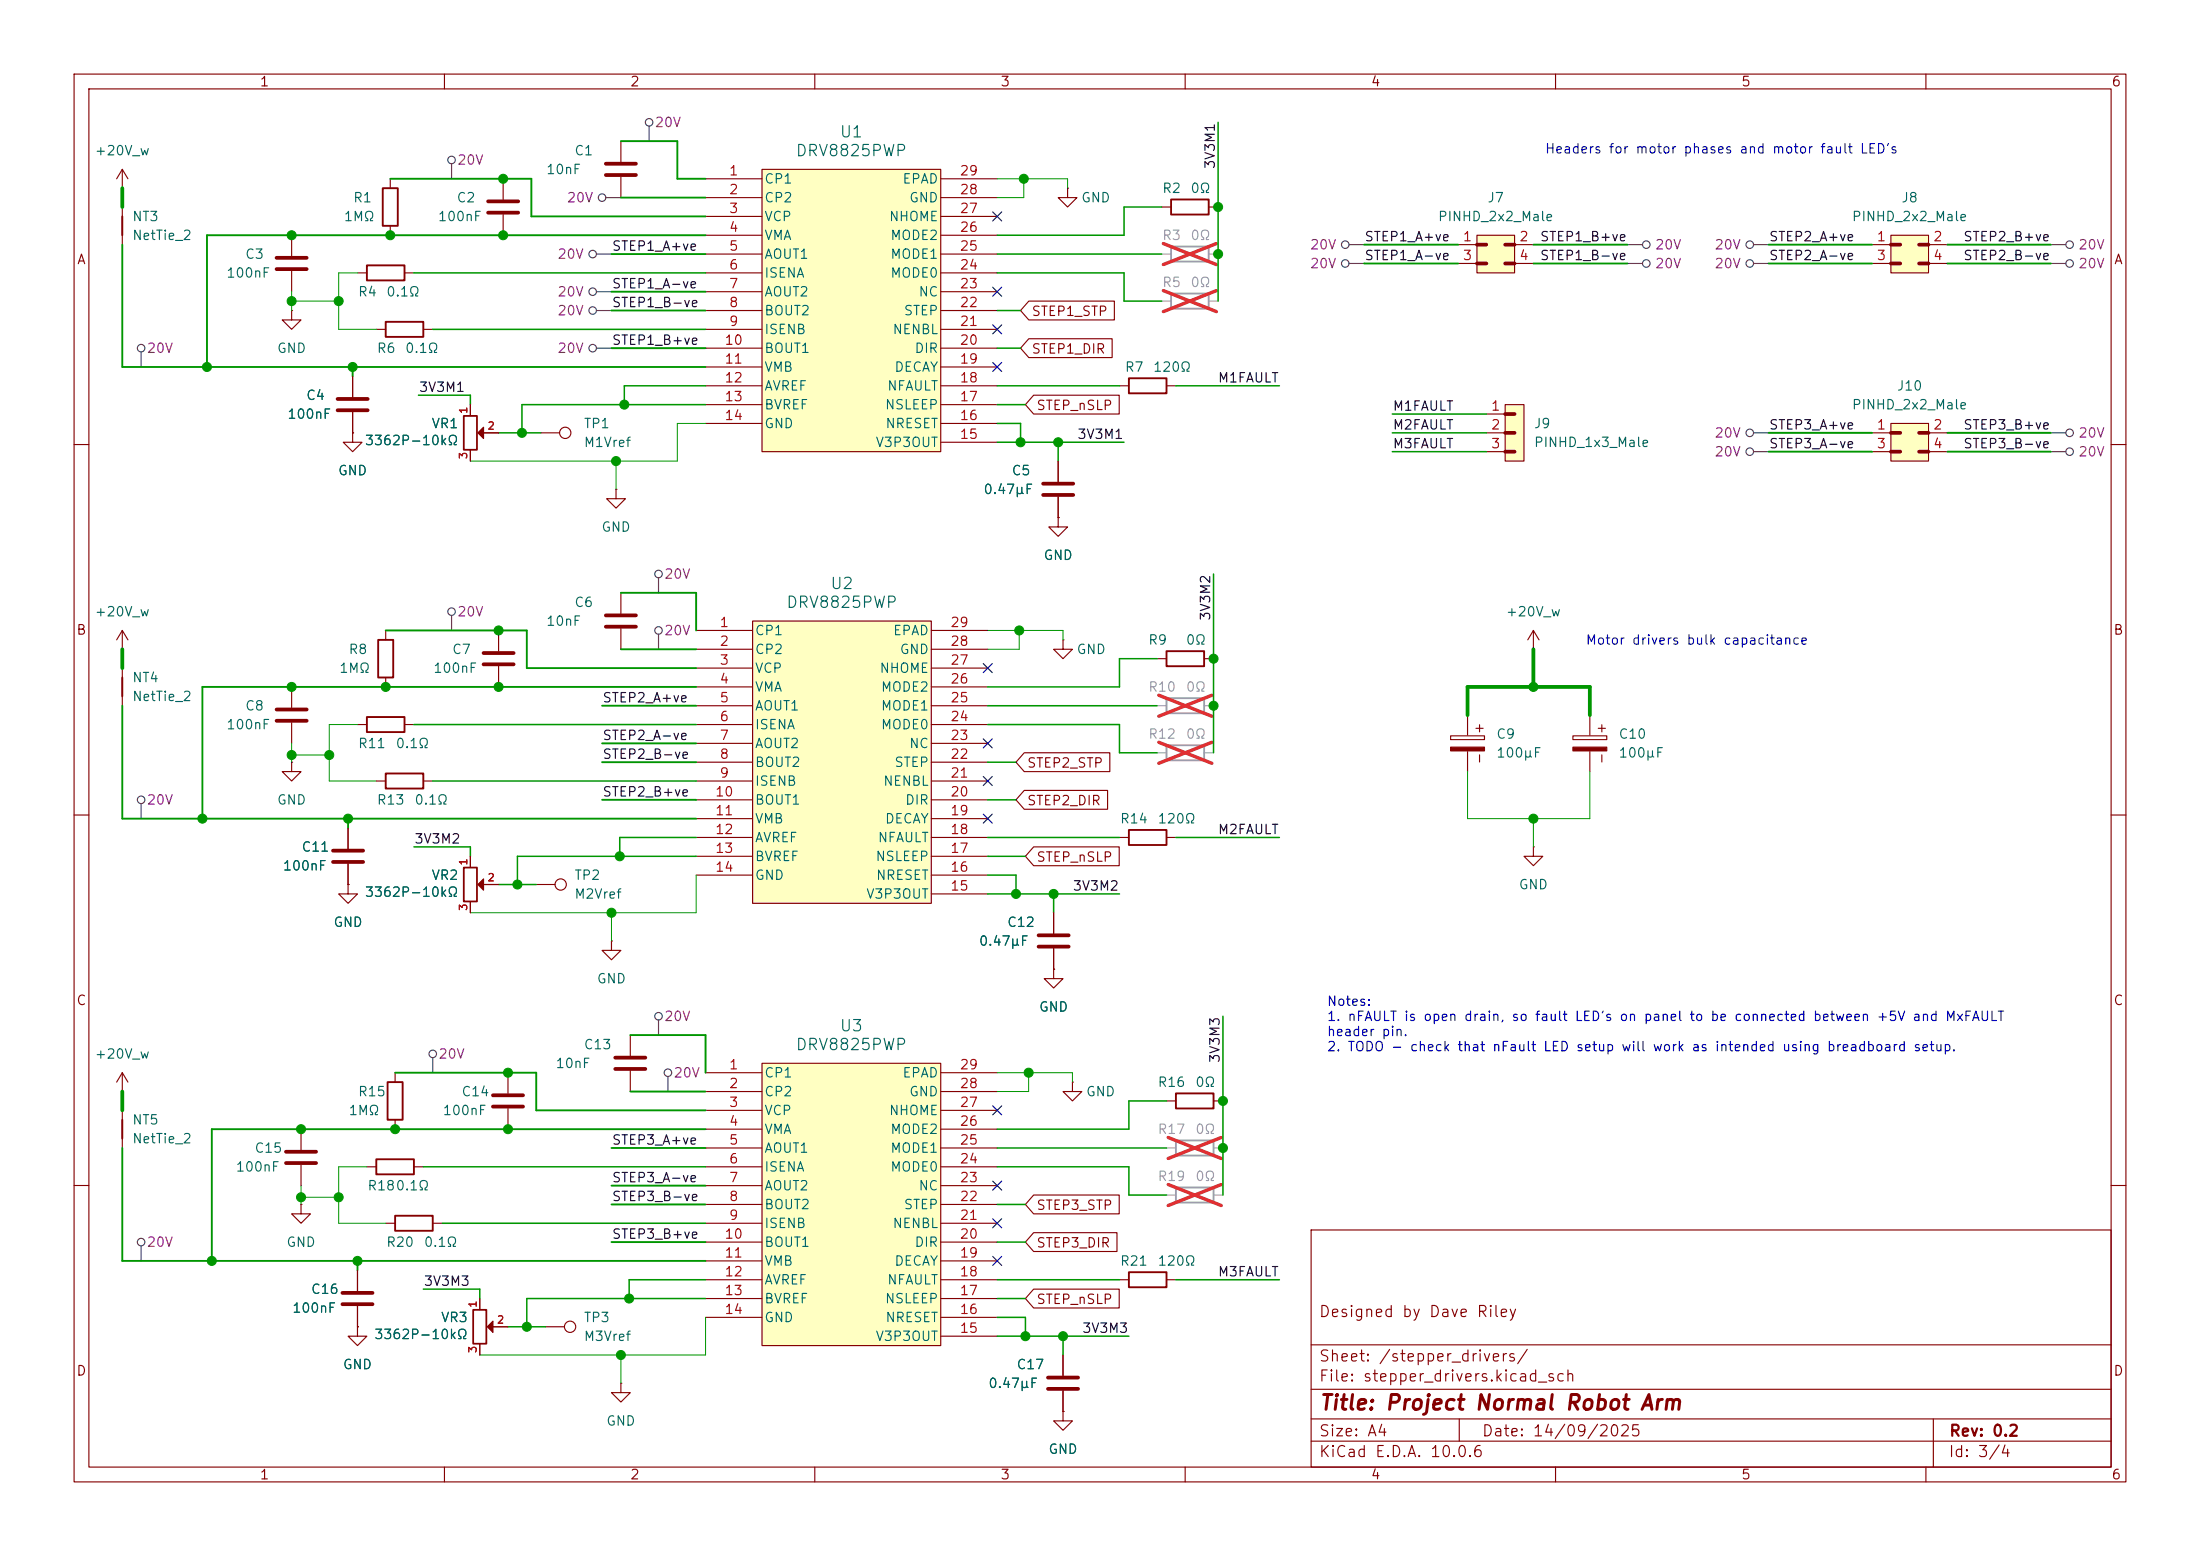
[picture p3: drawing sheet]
<svg xmlns="http://www.w3.org/2000/svg" width="297mm" height="210mm" viewBox="0 0 297 210" stroke-linecap="round" stroke-linejoin="round" font-family="sans-serif">
<g fill="none" stroke="#840000" stroke-width=".15">
<path d="M10 10h277v190h-277zM12 12h273v186h-273zM60 10v2M110 10v2M160 10v2M210 10v2M260 10v2M16.5 25.4h.1M16.5 22.9v2.5M16.5 27.9v5.1M16.5 22.9l-.8 1.2M16.5 22.9l.8 1.2"/>
<path d="M39.4 31.8v2.7M39.4 36.6v2.8M10 60h2M285 60h2M16.5 87.6h.1M16.5 85.1v2.5M16.5 90.2v5.1M16.5 85.1l-.8 1.3M16.5 85.1l.8 1.3M48.3 97.8h1.2M54.6 97.8h1.3M10 110h2"/>
<path d="M39.4 102.9v1.2h1.2l-1.2 1.3-1.3-1.3h1.3M39.4 102.9h.1M47 119.4v1.3h1.3l-1.3 1.2-1.3-1.2h1.3M47 119.4h.1M47 111.8v2.8M47 116.6v2.8M50.8 105.4h1.3M57.1 105.4h1.3M63.5 115.6v1.5M65.3 119.4h2M72.4 119.4h2.5M285 110h2"/>
<path d="M63.5 121.7v1.5M16.5 147.3h.1M16.5 144.8v2.5M16.5 149.9v5M16.5 144.8l-.8 1.3M16.5 144.8l.8 1.3M40.6 152.4v2.8M40.6 157.2v2.8M157.5 148.6h1.2M163.8 148.6h1.3M10 160h2M40.6 162.6v1.2h1.3l-1.3 1.3-1.2-1.3h1.2"/>
<path d="M40.6 162.6h.1M48.3 171.5v2.7M48.3 176.3v2.8M151.1 172.7h1.3M157.5 172.7h1.2M177 166h108v32h-108zM285 160h2M60 198v2M110 198v2M160 198v2M177 194.5h108M177 191.5h108"/>
<path d="M177 187.5h108M177 181.5h108M197 191.5v3M210 198v2M260 198v2M261 191.5v6.5"/>
<circle cx="75.7" cy="119.4" r=".76"/>
</g>
<path d="M16.5 29.2v2.6M16.5 91.4v2.6M49.5 96.8h5.1v2h-5.1zM52.1 104.4h5v2h-5zM16.5 151.1v2.6M158.7 147.6h5.1v2h-5.1zM152.4 171.7h5.1v2h-5.1z" fill="none" stroke="#840000" stroke-width=".25"/>
<path d="M37.3 34.8h4.1M37.3 36.3h4.1M45 114.8h4M45 116.3h4M38.6 155.4h4.1M38.6 157h4.1M46.2 174.5h4.1M46.2 176h4.1" fill="none" stroke="#840000" stroke-width=".51"/>
<path d="M62.6 117.1h1.8v4.6h-1.8z" fill="none" stroke="#840000" stroke-width=".24"/>
<path d="M65.3 118.6v1.5l-.8-.7z" fill="#840000" stroke="#840000" stroke-width=".15"/>
<path d="M158.7 153.9h5.1v2.1h-5.1zM158.7 160.3h5.1v2h-5.1z" fill="none" stroke="#a1a1a1" stroke-width=".25"/>
<path d="M157.5 154.9h1.2M163.8 154.9h1.3M157.5 161.3h1.2M163.8 161.3h1.3" fill="none" stroke="#a1a1a1" stroke-width=".15"/>
<path d="M157.7 159.9l7.2 2.8M157.7 153.5l7.2 2.9M164.9 159.9l-7.2 2.8M164.9 153.5l-7.2 2.9" fill="none" stroke="#e12e31" stroke-width=".46"/>
<path d="M255.3 57.2h5v5h-5z" fill="#ffffc2"/>
<path d="M252.7 58.4h2.6M255.3 57.2h5v5h-5zM260.3 58.4h2.6M252.7 61h2.6M260.3 61h2.6M143.5 86.4v1.2h1.3l-1.3 1.3-1.3-1.3h1.3M143.5 86.4h.1" fill="none" stroke="#840000" stroke-width=".15"/>
<path d="M255.3 58.4h1.2M259.1 58.4h1.2M255.3 61h1.2M259.1 61h1.2" fill="none" stroke="#840000" stroke-width=".5"/>
<path d="M255.3 61h1.2" fill="none" stroke="#840000" stroke-width=".3"/>
<path d="M101.6 83.8h24.1v38.1h-24.1z" fill="#ffffc2"/>
<g fill="none" stroke="#840000" stroke-width=".15">
<path d="M94 85.1h7.6M94 87.6h7.6M94 90.2h7.6M94 92.7h7.6M94 95.3h7.6M94 97.8h7.6M101.6 83.8h24.1v38.1h-24.1zM125.7 85.1h7.6M125.7 87.6h7.6M125.7 90.2h7.6M125.7 92.7h7.6M125.7 95.3h7.6"/>
<path d="M125.7 97.8h7.6M94 100.3h7.6M94 102.9h7.6M94 105.4h7.6M94 108h7.6M94 110.5h7.6M94 113h7.6M94 115.6h7.6M94 118.1h7.6M125.7 100.3h7.6M125.7 102.9h7.6M125.7 105.4h7.6"/>
<path d="M125.7 108h7.6M125.7 110.5h7.6M125.7 113h7.6M125.7 115.6h7.6M125.7 118.1h7.6M125.7 120.7h7.6M142.2 130.8v1.3h1.3l-1.3 1.3-1.2-1.3h1.2M142.2 130.8h.1M142.2 123.2v2.8M142.2 128v2.8M144.8 146.1v1.2h1.2l-1.2 1.3-1.3-1.3h1.3M144.8 146.1h.1"/>
<path d="M143.5 190.5v1.3h1.3l-1.3 1.2-1.3-1.2h1.3M143.5 190.5h.1M143.5 182.9v2.8M143.5 187.7v2.8"/>
</g>
<path d="M140.2 126.2h4.1M140.2 127.8h4.1M141.5 185.9h4M141.5 187.5h4" fill="none" stroke="#840000" stroke-width=".51"/>
<path d="M102.9 143.5h24.1v38.1h-24.1z" fill="#ffffc2"/>
<g fill="none" stroke="#840000" stroke-width=".15">
<path d="M63.5 54.6v1.5M65.3 58.4h2M73 58.4h2.5M63.5 60.7v1.5M83.2 66v1.3h1.2l-1.2 1.3-1.3-1.3h1.3M83.2 66h.1M142.9 69.9v1.2h1.2l-1.2 1.3-1.3-1.3h1.3M142.9 69.9h.1M142.9 62.2v2.8M142.9 67.1v2.8M67.3 85.1v2.8M67.3 89.9v2.8"/>
<path d="M83.8 80v2.8M83.8 84.8v2.8M151.1 113h1.3M157.5 113h1.2M49.5 157.5h1.3M53.3 144.8v1.3M53.3 151.1v1.3M55.9 157.5h1.2M68.6 144.8v2.8M68.6 149.6v2.8M95.2 144.8h7.7M95.2 147.3h7.7"/>
<path d="M95.2 149.9h7.7M95.2 152.4h7.7M95.2 154.9h7.7M95.2 157.5h7.7M102.9 143.5h24.1v38.1h-24.1zM127 144.8h7.6M127 147.3h7.6M127 149.9h7.6M127 152.4h7.6M127 154.9h7.6M127 157.5h7.6M48.3 179.1v1.2h1.2l-1.2 1.3-1.3-1.3h1.3"/>
<path d="M48.3 179.1h.1M52.1 165.1h1.2M58.4 165.1h1.3M64.8 175.3v1.5M66.6 179.1h2M73.7 179.1h2.5M95.2 160h7.7M95.2 162.6h7.7M95.2 165.1h7.7M95.2 167.6h7.7M95.2 170.2h7.7M95.2 172.7h7.7"/>
<path d="M95.2 175.3h7.7M95.2 177.8h7.7M127 160h7.6M127 162.6h7.6M127 165.1h7.6M127 167.6h7.6M127 170.2h7.6M127 172.7h7.6M127 175.3h7.6M127 177.8h7.6M64.8 181.4v1.5M127 180.3h7.6"/>
<circle cx="76.3" cy="58.4" r=".76"/>
<circle cx="77" cy="179.1" r=".76"/>
</g>
<path d="M152.4 112h5.1v2h-5.1zM50.8 156.5h5.1v2h-5.1zM52.3 146.1h2.1v5h-2.1zM53.3 164.1h5.1v2h-5.1z" fill="none" stroke="#840000" stroke-width=".25"/>
<path d="M62.6 56.1h1.8v4.6h-1.8zM63.9 176.8h1.8v4.6h-1.8z" fill="none" stroke="#840000" stroke-width=".24"/>
<g fill="#840000" stroke="#840000" stroke-width=".15">
<path d="M65.3 57.7v1.5l-.8-.8z"/>
<path d="M66.5 178.3v1.5l-.7-.7z"/>
</g>
<path d="M140.8 65.3h4.1M140.8 66.8h4.1M65.3 88.1h4M65.3 89.7h4M81.8 83.1h4.1M81.8 84.6h4.1M66.5 147.8h4.1M66.5 149.4h4.1" fill="none" stroke="#840000" stroke-width=".51"/>
<path d="M102.9 22.9h24.1v38.1h-24.1z" fill="#ffffc2"/>
<g fill="none" stroke="#840000" stroke-width=".15">
<path d="M95.2 24.1h7.7M95.2 26.7h7.7M95.2 29.2h7.7M95.2 31.8h7.7M95.2 34.3h7.7M95.2 36.8h7.7M95.2 39.4h7.7M102.9 22.9h24.1v38.1h-24.1zM127 24.1h7.6M127 26.7h7.6M127 29.2h7.6M127 31.8h7.6"/>
<path d="M127 34.3h7.6M127 36.8h7.6M127 39.4h7.6M144.1 25.4v1.3h1.3l-1.3 1.2-1.2-1.2h1.2M144.1 25.4h.1M156.8 27.9h1.3M163.2 27.9h1.2M39.4 41.9v1.3h1.2l-1.2 1.3-1.3-1.3h1.3M39.4 41.9h.1M47.6 58.4v1.3h1.3l-1.3 1.3-1.3-1.3h1.3M47.6 58.4h.1M47.6 50.8v2.8"/>
<path d="M47.6 55.6v2.8M95.2 41.9h7.7M95.2 44.5h7.7M95.2 47h7.7M95.2 49.5h7.7M95.2 52.1h7.7M95.2 54.6h7.7M95.2 57.2h7.7M127 41.9h7.6M127 44.5h7.6M127 47h7.6M127 49.5h7.6"/>
<path d="M127 52.1h7.6M127 54.6h7.6M127 57.2h7.6M127 59.7h7.6M39.4 92.7v2.8M39.4 97.5v2.8M52.1 85.1v1.3M52.1 91.4v1.3M156.2 88.9h1.3M162.6 88.9h1.2M195.8 99.3h4.6v.5h-4.6zM198.1 96.5v2.7"/>
<path d="M207 87.6h.1M207 85.1l-.8 1.3M207 85.1l.8 1.3M207 85.1v2.5M212.3 99.3h4.6v.5h-4.6zM214.6 96.5v2.7M198.1 101.4v2.7M207 114.3v1.3h1.3l-1.3 1.2-1.3-1.2h1.3M207 114.3h.1M214.6 101.4v2.7"/>
</g>
<path d="M157.5 94.2h5.1v2.1h-5.1zM157.5 100.6h5.1v2h-5.1z" fill="none" stroke="#a1a1a1" stroke-width=".25"/>
<path d="M156.2 95.3h1.3M162.6 95.3h1.2M156.2 101.6h1.3M162.6 101.6h1.2" fill="none" stroke="#a1a1a1" stroke-width=".15"/>
<path d="M156.4 93.8l7.2 2.9M163.6 93.8l-7.2 2.9M156.4 100.2l7.2 2.8M163.6 100.2l-7.2 2.8" fill="none" stroke="#e12e31" stroke-width=".46"/>
<path d="M158.1 26.9h5.1v2.1h-5.1zM51.1 86.4h2v5h-2zM157.5 87.9h5.1v2h-5.1z" fill="none" stroke="#840000" stroke-width=".25"/>
<path d="M45.6 53.8h4M45.6 55.4h4M37.3 95.8h4.1M37.3 97.3h4.1" fill="none" stroke="#840000" stroke-width=".51"/>
<g fill="#840000" stroke="#840000" stroke-width=".15">
<path d="M195.8 100.8h4.6v.5h-4.6z"/>
<path d="M212.3 100.8h4.6v.5h-4.6z"/>
</g>
<path d="M203.2 54.6h2.5v7.6h-2.5z" fill="#ffffc2"/>
<path d="M52.7 24.1v1.3M52.7 30.5v1.3M200.7 55.9h2.5M200.7 58.4h2.5M203.2 54.6h2.5v7.6h-2.5zM200.7 61h2.5" fill="none" stroke="#840000" stroke-width=".15"/>
<path d="M203.2 55.9h1.3M203.2 58.4h1.3M203.2 61h1.3" fill="none" stroke="#840000" stroke-width=".3"/>
<path d="M203.2 55.9h1.3M203.2 58.4h1.3M203.2 61h1.3" fill="none" stroke="#840000" stroke-width=".5"/>
<path d="M51.7 25.4h2v5.1h-2z" fill="none" stroke="#840000" stroke-width=".25"/>
<path d="M199.4 31.8h5.1v5h-5.1z" fill="#ffffc2"/>
<g fill="none" stroke="#840000" stroke-width=".15">
<path d="M83.8 19.1v2.7M67.9 24.1v2.8M67.9 29v2.8M83.8 23.9v2.8M196.8 33h2.6M196.8 35.6h2.6M199.4 31.8h5.1v5h-5.1zM204.5 33h2.5M204.5 35.6h2.5M50.8 44.5h1.3M57.1 44.5h1.3M82.5 127v1.3h1.3l-1.3 1.2-1.2-1.2h1.2"/>
<path d="M82.5 127h.1M83.8 186.7v1.3h1.3l-1.3 1.2-1.3-1.2h1.3M83.8 186.7h.1"/>
</g>
<path d="M199.4 33h1.3M199.4 35.6h1.3M203.2 33h1.3M203.2 35.6h1.3" fill="none" stroke="#840000" stroke-width=".5"/>
<path d="M199.4 35.6h1.3" fill="none" stroke="#840000" stroke-width=".3"/>
<path d="M65.9 27.2h4.1M65.9 28.7h4.1M81.8 22.1h4.1M81.8 23.6h4.1" fill="none" stroke="#840000" stroke-width=".51"/>
<path d="M158.1 39.6h5.1v2.1h-5.1zM158.1 33.3h5.1v2h-5.1z" fill="none" stroke="#a1a1a1" stroke-width=".25"/>
<path d="M156.8 34.3h1.3M163.2 34.3h1.2M156.8 40.6h1.3M163.2 40.6h1.2" fill="none" stroke="#a1a1a1" stroke-width=".15"/>
<path d="M157.1 39.2l7.1 2.9M157.1 32.9l7.1 2.8M164.2 39.2l-7.1 2.9M164.2 32.9l-7.1 2.8" fill="none" stroke="#e12e31" stroke-width=".46"/>
<path d="M52.1 43.4h5v2.1h-5z" fill="none" stroke="#840000" stroke-width=".25"/>
<path d="M255.3 31.8h5v5h-5z" fill="#ffffc2"/>
<g fill="none" stroke="#840000" stroke-width=".15">
<path d="M48.3 36.8h1.2M54.6 36.8h1.3M252.7 33h2.6M252.7 35.6h2.6M255.3 31.8h5v5h-5zM260.3 33h2.6M260.3 35.6h2.6M47.6 58.4h.1M47.6 50.8v2.8M47.6 55.6v2.8M63.5 54.6v1.5M65.3 58.4h2"/>
<path d="M138.9 40.6h11.5v2.6h-11.5l-1.1-1.3zM138.9 45.7h11.2v2.6h-11.2l-1.1-1.3zM139.5 53.3h11.6v2.6h-11.6l-1.1-1.3zM151.1 52.1h1.3M157.5 52.1h1.2M63.5 60.7v1.5M142.9 69.9h.1M142.9 62.2v2.8M142.9 67.1v2.8M47 119.4h.1M47 111.8v2.8M47 116.6v2.8"/>
<path d="M63.5 115.6v1.5M65.3 119.4h2M138.3 106.7h11.2v2.5h-11.2l-1.1-1.2zM138.3 101.6h11.5v2.5h-11.5l-1.1-1.2zM139.5 114.3h11.6v2.5h-11.6l-1.1-1.2zM63.5 121.7v1.5M85.1 139.7v2.8M142.2 130.8h.1M142.2 123.2v2.8M142.2 128v2.8M85.1 144.5v2.8M48.3 179.1h.1"/>
<path d="M48.3 171.5v2.7M48.3 176.3v2.8M64.8 175.3v1.5M66.6 179.1h2M139.5 161.3h11.6v2.5h-11.6l-1.1-1.2zM139.5 166.4h11.3v2.5h-11.3l-1.1-1.3zM139.5 174h11.6v2.5h-11.6l-1.1-1.2zM64.8 181.4v1.5M143.5 190.5h.1M143.5 182.9v2.8M143.5 187.7v2.8"/>
</g>
<path d="M255.3 33h1.2M255.3 35.6h1.2M259.1 33h1.2M259.1 35.6h1.2" fill="none" stroke="#840000" stroke-width=".5"/>
<path d="M255.3 35.6h1.2" fill="none" stroke="#840000" stroke-width=".3"/>
<path d="M83.1 142.7h4M83.1 144.3h4" fill="none" stroke="#840000" stroke-width=".51"/>
<path d="M49.5 35.8h5.1v2h-5.1zM152.4 51.1h5.1v2h-5.1z" fill="none" stroke="#840000" stroke-width=".25"/>
<g fill="none" stroke="#484848" stroke-width=".15">
<path d="M87.6 17v2.1M61 22.1v2M80.5 34.3h2M80.5 39.4h2M81.8 26.7h2M182.1 35.6h2M182.1 33h2M219.7 35.6h2M219.7 33h2M236.7 35.6h2.1M236.7 33h2.1M276.9 35.6h2"/>
<path d="M276.9 33h2M19 47.5v2M80.5 41.9h2M80.5 47h2M236.7 58.4h2.1M276.9 58.4h2M88.9 78v2M236.7 61h2.1M276.9 61h2M61 83.1v2M88.9 85.6v2M19 108.5v2"/>
<path d="M88.9 137.7v2M58.4 142.7v2.1M90.2 145.3v2M19 168.1v2.1"/>
<circle cx="87.6" cy="16.5" r=".51"/>
<circle cx="61" cy="21.6" r=".51"/>
<circle cx="80" cy="34.3" r=".51"/>
<circle cx="80" cy="39.4" r=".51"/>
<circle cx="81.3" cy="26.7" r=".51"/>
<circle cx="181.6" cy="33" r=".51"/>
<circle cx="181.6" cy="35.6" r=".51"/>
<circle cx="222.3" cy="35.6" r=".51"/>
<circle cx="222.3" cy="33" r=".51"/>
<circle cx="236.2" cy="35.6" r=".51"/>
<circle cx="236.2" cy="33" r=".51"/>
<circle cx="279.4" cy="33" r=".51"/>
<circle cx="279.4" cy="35.6" r=".51"/>
<circle cx="19" cy="47" r=".51"/>
<circle cx="80" cy="47" r=".51"/>
<circle cx="80" cy="41.9" r=".51"/>
<circle cx="236.2" cy="58.4" r=".51"/>
<circle cx="279.4" cy="58.4" r=".51"/>
<circle cx="88.9" cy="77.5" r=".51"/>
<circle cx="236.2" cy="61" r=".51"/>
<circle cx="279.4" cy="61" r=".51"/>
<circle cx="61" cy="82.6" r=".51"/>
<circle cx="88.9" cy="85.1" r=".51"/>
<circle cx="19" cy="108" r=".51"/>
<circle cx="88.9" cy="137.2" r=".51"/>
<circle cx="58.4" cy="142.2" r=".51"/>
<circle cx="90.2" cy="144.8" r=".51"/>
<circle cx="19" cy="167.6" r=".51"/>
</g>
<g fill="none" stroke="#009600" stroke-width=".14">
<path d="M39.4 39.4v2.5M48.3 36.8h-2.6v7.7h5.1M134.6 24.1h9.5v1.3M138.2 24.1v2.6h-3.6M39.4 40.6h6.3M95.2 57.2h-3.8v5h-27.9M83.2 62.2v3.8M48.3 97.8h-3.9v7.6h6.4M133.3 85.1h10.2v1.3M137.6 85.1v2.5h-4.3M39.4 100.3v2.6M39.4 101.9h5"/>
<path d="M94 118.1v5.1h-30.5M198.1 104.1v6.4h16.5v-6.4M207 110.5v3.8M82.5 123.2v3.8M49.5 157.5h-3.8v7.6h6.4M134.6 144.8h10.2v1.3M138.9 144.8v2.5h-4.3M40.6 160v2.6M40.6 161.6h5.1M95.2 177.8v5.1h-30.4M83.8 182.9v3.8"/>
</g>
<g fill="none" stroke="#009600" stroke-width=".2">
<path d="M164.4 16.5v24.1M55.9 36.8h39.3M134.6 36.8h17.1v3.8h5.1M134.6 34.3h22.2M156.8 27.9h-5.1v3.9h-17.1M56.5 53.3h7v1.3M58.4 44.5h36.8M67.3 58.4h5.7M95.2 54.6h-24.7v3.8M95.2 52.1h-10.9v2.5M134.6 59.7h17.1M134.6 47h3.2"/>
<path d="M134.6 41.9h3.2M134.6 54.6h3.8M134.6 57.2h3.2v2.5M134.6 52.1h16.5M142.9 59.7v2.5M158.7 52.1h14M188 55.9h12.7M188 58.4h12.7M163.8 77.5v24.1M188 61h12.7M55.9 97.8h38.1M133.3 95.3h22.9"/>
<path d="M133.3 97.8h17.8v3.8h5.1M156.2 88.9h-5.1v3.8h-17.8M55.9 114.3h7.6v1.3M58.4 105.4h35.6M67.3 119.4h5.1M94 113h-10.3v2.6M94 115.6h-24.2v3.8M133.3 113h17.8M133.3 108h3.9M133.3 102.9h3.9M133.3 118.1h3.9v2.6M133.3 115.6h5.1"/>
<path d="M158.7 113h14M133.3 120.7h17.8M142.2 120.7v2.5M165.1 137.2v24.1M57.1 157.5h38.1M134.6 154.9h22.9M134.6 157.5h17.8v3.8h5.1M157.5 148.6h-5.1v3.8h-17.8M57.1 174h7.7v1.3M59.7 165.1h35.5M68.6 179.1h5.1M95.2 172.7h-10.3v2.6"/>
<path d="M95.2 175.3h-24.1v3.8M134.6 172.7h16.5M134.6 167.6h3.8M134.6 162.6h3.8M134.6 177.8h3.8v2.5M134.6 175.3h3.8M158.7 172.7h14M134.6 180.3h17.8M143.5 180.3v2.6"/>
</g>
<g fill="none" stroke="#009600" stroke-width=".25">
<path d="M83.8 19.1h7.6v5h3.8M16.5 33v16.5h78.7M52.7 24.1h19v5.1h23.5M82.5 39.4h12.7M82.5 34.3h12.7M83.8 26.7h11.4M95.2 31.8h-67.3v17.7M184.1 35.6h12.7M184.1 33h12.7M207 35.6h12.7M207 33h12.7M238.8 35.6h13.9"/>
<path d="M238.8 33h13.9M262.9 35.6h14M262.9 33h14M47.6 49.5v1.3M82.5 41.9h12.7M82.5 47h12.7M238.8 58.4h13.9M262.9 58.4h14M238.8 61h13.9M262.9 61h14M16.5 95.3v15.2h77.5M52.1 85.1h19v5.1h22.9"/>
<path d="M81.3 95.3h12.7M83.8 80h10.2v5.1M83.8 87.6h10.2M94 92.7h-66.7v17.8M47 110.5v1.3M81.3 102.9h12.7M81.3 108h12.7M81.3 100.3h12.7M85.1 139.7h10.1v5.1M16.5 154.9v15.3h78.7M53.3 144.8h19.1v5.1h22.8M82.5 154.9h12.7"/>
<path d="M85.1 147.3h10.1M95.2 152.4h-66.6v17.8M48.3 170.2v1.3M82.5 160h12.7M82.5 162.6h12.7M82.5 167.6h12.7"/>
</g>
<path d="M16.5 25.4v2.5M16.5 87.6v2.6M198.1 96.5v-3.8h16.5v3.8M207 87.6v5.1M16.5 147.3v2.6" fill="none" stroke="#009600" stroke-width=".51"/>
<g fill="none" stroke="#000084" stroke-width=".15">
<path d="M134 28.6l1.2 1.2M134 38.8l1.2 1.2M135.2 28.6l-1.2 1.2M135.2 38.8l-1.2 1.2M134 48.9l1.2 1.2M134 43.8l1.2 1.3M135.2 48.9l-1.2 1.2M135.2 43.8l-1.2 1.3M132.7 89.6l1.3 1.2M132.7 99.7l1.3 1.2M134 89.6l-1.3 1.2M134 99.7l-1.3 1.2"/>
<path d="M132.7 104.8l1.3 1.2M132.7 109.9l1.3 1.2M134 104.8l-1.3 1.2M134 109.9l-1.3 1.2M134 149.3l1.2 1.2M134 159.4l1.2 1.2M135.2 149.3l-1.2 1.2M135.2 159.4l-1.2 1.2M134 169.6l1.2 1.2M134 164.5l1.2 1.2M135.2 169.6l-1.2 1.2M135.2 164.5l-1.2 1.2"/>
</g>
<g fill="#009600" stroke="#009600" stroke-width=".14">
<circle cx="52.7" cy="31.7" r=".61"/>
<circle cx="45.7" cy="40.6" r=".61"/>
<circle cx="47.6" cy="49.5" r=".61"/>
<circle cx="67.9" cy="24.1" r=".61"/>
<circle cx="67.9" cy="31.7" r=".61"/>
<circle cx="71.1" cy="179.1" r=".61"/>
<circle cx="84.9" cy="175.3" r=".61"/>
<circle cx="83.8" cy="182.9" r=".61"/>
<circle cx="68.6" cy="152.4" r=".61"/>
<circle cx="68.6" cy="144.8" r=".61"/>
<circle cx="138.4" cy="180.3" r=".61"/>
<circle cx="53.3" cy="152.4" r=".61"/>
<circle cx="40.6" cy="152.4" r=".61"/>
<circle cx="28.6" cy="170.2" r=".61"/>
<circle cx="40.6" cy="161.6" r=".61"/>
<circle cx="48.3" cy="170.2" r=".61"/>
<circle cx="45.7" cy="161.6" r=".61"/>
<circle cx="39.4" cy="101.9" r=".61"/>
<circle cx="69.8" cy="119.4" r=".61"/>
<circle cx="44.4" cy="101.9" r=".61"/>
<circle cx="82.5" cy="123.2" r=".61"/>
<circle cx="47" cy="110.5" r=".61"/>
<circle cx="27.9" cy="49.5" r=".61"/>
<circle cx="39.4" cy="31.7" r=".61"/>
<circle cx="39.4" cy="40.6" r=".61"/>
<circle cx="27.3" cy="110.5" r=".61"/>
<circle cx="39.4" cy="92.7" r=".61"/>
<circle cx="70.5" cy="58.4" r=".61"/>
<circle cx="67.3" cy="85.1" r=".61"/>
<circle cx="52.1" cy="92.7" r=".61"/>
<circle cx="67.3" cy="92.7" r=".61"/>
<circle cx="137.8" cy="59.7" r=".61"/>
<circle cx="142.9" cy="59.7" r=".61"/>
<circle cx="137.6" cy="85.1" r=".61"/>
<circle cx="142.2" cy="120.6" r=".61"/>
<circle cx="138.9" cy="144.8" r=".61"/>
<circle cx="137.2" cy="120.6" r=".61"/>
<circle cx="163.8" cy="95.2" r=".61"/>
<circle cx="165.1" cy="148.6" r=".61"/>
<circle cx="165.1" cy="154.9" r=".61"/>
<circle cx="138.2" cy="24.1" r=".61"/>
<circle cx="164.4" cy="27.9" r=".61"/>
<circle cx="207" cy="92.7" r=".61"/>
<circle cx="83.7" cy="115.6" r=".61"/>
<circle cx="207" cy="110.5" r=".61"/>
<circle cx="163.8" cy="88.9" r=".61"/>
<circle cx="143.5" cy="180.3" r=".61"/>
<circle cx="164.4" cy="34.3" r=".61"/>
<circle cx="83.2" cy="62.2" r=".61"/>
<circle cx="84.3" cy="54.6" r=".61"/>
</g>
<text font-size="2" fill="#840000" x="178" y="190.8">Title: Project Normal Robot Arm</text>
<g font-size="1.5" fill="#006464">
<text x="107.3" y="21.5">DRV8825PWP</text>
<text x="113.3" y="18.9">U1</text>
<text x="106" y="82.4">DRV8825PWP</text>
<text x="112" y="79.9">U2</text>
<text x="107.3" y="142.1">DRV8825PWP</text>
<text x="113.3" y="139.6">U3</text>
</g>
<g font-size="1.5" fill="#840000">
<text x="178" y="178.1">Designed by Dave Riley</text>
<text x="178" y="184.1">Sheet: /stepper_drivers/</text>
<text x="178" y="186.8">File: stepper_drivers.kicad_sch</text>
<text x="178" y="197">KiCad E.D.A. 10.0.6</text>
<text x="178" y="194.2">Size: A4</text>
<text x="200" y="194.2">Date: 14/09/2025</text>
<text x="263" y="197">Id: 3/4</text>
<text x="263" y="194.2">Rev: 0.2</text>
</g>
<g font-size="1.3" fill="#840000">
<text x="35" y="12">1</text>
<text x="85" y="12">2</text>
<text x="135" y="12">3</text>
<text x="185" y="12">4</text>
<text x="235" y="12">5</text>
<text x="285" y="12">6</text>
<text x="10.3" y="36">A</text>
<text x="285.3" y="36">A</text>
<text x="139.2" y="43">STEP1_STP</text>
<text x="139.2" y="48">STEP1_DIR</text>
<text x="139.8" y="55.7">STEP_nSLP</text>
<text x="10.2" y="86">B</text>
<text x="285.2" y="86">B</text>
<text x="200.6" y="99.2" transform="rotate(-90 200.6 99.2)">+</text>
<text x="217.1" y="99.2" transform="rotate(-90 217.1 99.2)">+</text>
<text x="138.6" y="103.9">STEP2_STP</text>
<text x="200.6" y="103.3" transform="rotate(-90 200.6 103.3)">-</text>
<text x="217.1" y="103.3" transform="rotate(-90 217.1 103.3)">-</text>
<text x="138.6" y="109">STEP2_DIR</text>
<text x="139.8" y="116.6">STEP_nSLP</text>
<text x="10.2" y="136">C</text>
<text x="285.2" y="136">C</text>
<text x="139.8" y="163.6">STEP3_STP</text>
<text x="139.8" y="168.7">STEP3_DIR</text>
<text x="139.8" y="176.3">STEP_nSLP</text>
<text x="10.2" y="186">D</text>
<text x="285.2" y="186">D</text>
<text x="35" y="200">1</text>
<text x="85" y="200">2</text>
<text x="135" y="200">3</text>
<text x="185" y="200">4</text>
<text x="235" y="200">5</text>
<text x="285" y="200">6</text>
</g>
<g font-size="1.3" fill="#840084">
<text x="88.3" y="17.5">20V</text>
<text x="61.6" y="22.6">20V</text>
<text x="76.4" y="27.6">20V</text>
<text x="75.2" y="35.3">20V</text>
<text x="176.8" y="34">20V</text>
<text x="223.3" y="34">20V</text>
<text x="231.4" y="34">20V</text>
<text x="280.5" y="34">20V</text>
<text x="75.2" y="40.3">20V</text>
<text x="176.8" y="36.5">20V</text>
<text x="223.3" y="36.5">20V</text>
<text x="231.4" y="36.5">20V</text>
<text x="280.5" y="36.5">20V</text>
<text x="19.7" y="48">20V</text>
<text x="75.2" y="42.9">20V</text>
<text x="75.2" y="48">20V</text>
<text x="231.4" y="59.4">20V</text>
<text x="280.5" y="59.4">20V</text>
<text x="231.4" y="61.9">20V</text>
<text x="280.5" y="61.9">20V</text>
<text x="61.6" y="83.5">20V</text>
<text x="89.6" y="78.4">20V</text>
<text x="89.6" y="86.1">20V</text>
<text x="19.7" y="108.9">20V</text>
<text x="59.1" y="143.2">20V</text>
<text x="89.6" y="138.1">20V</text>
<text x="90.8" y="145.7">20V</text>
<text x="19.7" y="168.6">20V</text>
</g>
<g font-size="1.3" fill="#006464">
<text x="12.7" y="21.3">+20V_w</text>
<text x="73.6" y="23.8">10nF</text>
<text x="77.5" y="21.3">C1</text>
<text x="47.6" y="27.6">R1</text>
<text x="61.6" y="27.6">C2</text>
<text x="103.1" y="25.1">CP1</text>
<text x="103.1" y="27.6">CP2</text>
<text x="121.7" y="25.1">EPAD</text>
<text x="122.6" y="27.6">GND</text>
<text x="145.9" y="27.6">GND</text>
<text x="156.8" y="26.4">R2</text>
<text x="160.6" y="26.4">0Ω</text>
<text x="200.7" y="27.6">J7</text>
<text x="256.6" y="27.6">J8</text>
<text x="17.8" y="30.2">NT3</text>
<text x="17.8" y="32.7">NetTie_2</text>
<text x="33" y="35.3">C3</text>
<text x="46.3" y="30.2">1MΩ</text>
<text x="59" y="30.2">100nF</text>
<text x="103.1" y="30.2">VCP</text>
<text x="103.1" y="32.7">VMA</text>
<text x="103.1" y="35.3">AOUT1</text>
<text x="119.9" y="30.2">NHOME</text>
<text x="120.1" y="35.3">MODE1</text>
<text x="120.1" y="32.7">MODE2</text>
<text x="194" y="30.2">PINHD_2x2_Male</text>
<text x="249.9" y="30.2">PINHD_2x2_Male</text>
<text x="30.5" y="37.8">100nF</text>
<text x="48.2" y="40.3">R4</text>
<text x="52.1" y="40.3">0.1Ω</text>
<text x="103.1" y="37.8">ISENA</text>
<text x="103.1" y="40.3">AOUT2</text>
<text x="120.1" y="37.8">MODE0</text>
<text x="123.9" y="40.3">NC</text>
<text x="37.3" y="48">GND</text>
<text x="50.8" y="48">R6</text>
<text x="54.6" y="48">0.1Ω</text>
<text x="103.1" y="42.9">BOUT2</text>
<text x="103.1" y="45.4">ISENB</text>
<text x="103.1" y="48">BOUT1</text>
<text x="120.4" y="45.4">NENBL</text>
<text x="121.9" y="42.9">STEP</text>
<text x="123.4" y="48">DIR</text>
<text x="103.1" y="50.5">VMB</text>
<text x="103.1" y="53">AVREF</text>
<text x="119.7" y="53">NFAULT</text>
<text x="120.7" y="50.5">DECAY</text>
<text x="151.8" y="50.5">R7</text>
<text x="155.6" y="50.5">120Ω</text>
<text x="256" y="53">J10</text>
<text x="38.7" y="56.8">100nF</text>
<text x="41.2" y="54.3">C4</text>
<text x="58.2" y="58.1">VR1</text>
<text x="78.7" y="58.1">TP1</text>
<text x="103.1" y="55.6">BVREF</text>
<text x="103.1" y="58.1">GND</text>
<text x="119.4" y="55.6">NSLEEP</text>
<text x="119.4" y="58.1">NRESET</text>
<text x="207" y="58.1">J9</text>
<text x="249.9" y="55.6">PINHD_2x2_Male</text>
<text x="45.5" y="64.5">GND</text>
<text x="49.2" y="60.4">3362P-10kΩ</text>
<text x="78.7" y="60.7">M1Vref</text>
<text x="118.1" y="60.7">V3P3OUT</text>
<text x="136.5" y="64.5">C5</text>
<text x="207" y="60.7">PINHD_1x3_Male</text>
<text x="132.7" y="67">0.47µF</text>
<text x="81.1" y="72.1">GND</text>
<text x="140.8" y="75.9">GND</text>
<text x="12.7" y="83.5">+20V_w</text>
<text x="77.5" y="82.2">C6</text>
<text x="203.2" y="83.5">+20V_w</text>
<text x="47" y="88.6">R8</text>
<text x="60.9" y="88.6">C7</text>
<text x="73.6" y="84.8">10nF</text>
<text x="101.8" y="86.1">CP1</text>
<text x="101.8" y="88.6">CP2</text>
<text x="120.5" y="86.1">EPAD</text>
<text x="121.4" y="88.6">GND</text>
<text x="145.3" y="88.6">GND</text>
<text x="154.9" y="87.3">R9</text>
<text x="160" y="87.3">0Ω</text>
<text x="17.8" y="92.4">NT4</text>
<text x="17.8" y="94.9">NetTie_2</text>
<text x="45.7" y="91.1">1MΩ</text>
<text x="58.4" y="91.1">100nF</text>
<text x="101.8" y="91.1">VCP</text>
<text x="101.8" y="93.7">VMA</text>
<text x="118.7" y="91.1">NHOME</text>
<text x="118.8" y="93.7">MODE2</text>
<text x="30.5" y="98.8">100nF</text>
<text x="33" y="96.2">C8</text>
<text x="48.2" y="101.3">R11</text>
<text x="53.3" y="101.3">0.1Ω</text>
<text x="101.8" y="96.2">AOUT1</text>
<text x="101.8" y="98.8">ISENA</text>
<text x="101.8" y="101.3">AOUT2</text>
<text x="118.8" y="98.8">MODE0</text>
<text x="118.8" y="96.2">MODE1</text>
<text x="122.6" y="101.3">NC</text>
<text x="201.9" y="100">C9</text>
<text x="218.4" y="100">C10</text>
<text x="101.8" y="103.8">BOUT2</text>
<text x="101.8" y="106.4">ISENB</text>
<text x="119.1" y="106.4">NENBL</text>
<text x="120.7" y="103.8">STEP</text>
<text x="201.9" y="102.6">100µF</text>
<text x="218.4" y="102.6">100µF</text>
<text x="37.3" y="108.9">GND</text>
<text x="50.8" y="108.9">R13</text>
<text x="55.9" y="108.9">0.1Ω</text>
<text x="101.8" y="108.9">BOUT1</text>
<text x="101.8" y="111.5">VMB</text>
<text x="101.8" y="114">AVREF</text>
<text x="118.4" y="114">NFAULT</text>
<text x="119.4" y="111.5">DECAY</text>
<text x="122.1" y="108.9">DIR</text>
<text x="151.1" y="111.5">R14</text>
<text x="156.2" y="111.5">120Ω</text>
<text x="38.1" y="117.8">100nF</text>
<text x="40.6" y="115.3">C11</text>
<text x="58.2" y="119.1">VR2</text>
<text x="77.5" y="119.1">TP2</text>
<text x="101.8" y="116.5">BVREF</text>
<text x="101.8" y="119.1">GND</text>
<text x="118.1" y="116.5">NSLEEP</text>
<text x="118.2" y="119.1">NRESET</text>
<text x="44.9" y="125.4">GND</text>
<text x="49.2" y="121.4">3362P-10kΩ</text>
<text x="77.5" y="121.6">M2Vref</text>
<text x="116.8" y="121.6">V3P3OUT</text>
<text x="135.9" y="125.4">C12</text>
<text x="204.9" y="120.3">GND</text>
<text x="132.1" y="128">0.47µF</text>
<text x="80.5" y="133">GND</text>
<text x="140.2" y="136.9">GND</text>
<text x="12.7" y="143.2">+20V_w</text>
<text x="78.7" y="141.9">C13</text>
<text x="48.2" y="148.3">R15</text>
<text x="62.2" y="148.3">C14</text>
<text x="74.9" y="144.5">10nF</text>
<text x="103.1" y="145.7">CP1</text>
<text x="103.1" y="148.3">CP2</text>
<text x="121.7" y="145.7">EPAD</text>
<text x="122.6" y="148.3">GND</text>
<text x="146.5" y="148.3">GND</text>
<text x="156.2" y="147">R16</text>
<text x="161.3" y="147">0Ω</text>
<text x="17.8" y="152.1">NT5</text>
<text x="17.8" y="154.6">NetTie_2</text>
<text x="34.3" y="155.9">C15</text>
<text x="47" y="150.8">1MΩ</text>
<text x="59.7" y="150.8">100nF</text>
<text x="103.1" y="150.8">VCP</text>
<text x="103.1" y="153.4">VMA</text>
<text x="103.1" y="155.9">AOUT1</text>
<text x="119.9" y="150.8">NHOME</text>
<text x="120.1" y="155.9">MODE1</text>
<text x="120.1" y="153.4">MODE2</text>
<text x="31.7" y="158.4">100nF</text>
<text x="49.5" y="161">R180.1Ω</text>
<text x="103.1" y="158.4">ISENA</text>
<text x="103.1" y="161">AOUT2</text>
<text x="120.1" y="158.4">MODE0</text>
<text x="123.9" y="161">NC</text>
<text x="103.1" y="163.5">BOUT2</text>
<text x="103.1" y="166.1">ISENB</text>
<text x="120.4" y="166.1">NENBL</text>
<text x="121.9" y="163.5">STEP</text>
<text x="38.6" y="168.6">GND</text>
<text x="52.1" y="168.6">R20</text>
<text x="57.1" y="168.6">0.1Ω</text>
<text x="103.1" y="168.6">BOUT1</text>
<text x="103.1" y="171.1">VMB</text>
<text x="103.1" y="173.7">AVREF</text>
<text x="119.7" y="173.7">NFAULT</text>
<text x="120.7" y="171.1">DECAY</text>
<text x="123.4" y="168.6">DIR</text>
<text x="151.1" y="171.1">R21</text>
<text x="156.2" y="171.1">120Ω</text>
<text x="39.4" y="177.5">100nF</text>
<text x="41.9" y="175">C16</text>
<text x="59.4" y="178.8">VR3</text>
<text x="78.7" y="178.8">TP3</text>
<text x="103.1" y="176.2">BVREF</text>
<text x="103.1" y="178.8">GND</text>
<text x="119.4" y="176.2">NSLEEP</text>
<text x="119.4" y="178.8">NRESET</text>
<text x="46.2" y="185.1">GND</text>
<text x="50.4" y="181">3362P-10kΩ</text>
<text x="78.7" y="181.3">M3Vref</text>
<text x="118.1" y="181.3">V3P3OUT</text>
<text x="137.1" y="185.1">C17</text>
<text x="133.3" y="187.7">0.47µF</text>
<text x="81.8" y="192.7">GND</text>
<text x="141.4" y="196.5">GND</text>
</g>
<g font-size="1.3" fill="#a90000">
<text x="98.3" y="24">1</text>
<text x="129.5" y="24">29</text>
<text x="98.3" y="26.5">2</text>
<text x="98.3" y="29.1">3</text>
<text x="129.5" y="29.1">27</text>
<text x="129.5" y="26.5">28</text>
<text x="98.3" y="31.6">4</text>
<text x="98.3" y="34.2">5</text>
<text x="129.5" y="34.2">25</text>
<text x="129.5" y="31.6">26</text>
<text x="197.4" y="32.9">1</text>
<text x="197.4" y="35.4">3</text>
<text x="205" y="32.9">2</text>
<text x="205" y="35.4">4</text>
<text x="253.3" y="32.9">1</text>
<text x="253.3" y="35.4">3</text>
<text x="260.9" y="32.9">2</text>
<text x="260.9" y="35.4">4</text>
<text x="98.3" y="36.7">6</text>
<text x="98.3" y="39.2">7</text>
<text x="98.3" y="41.8">8</text>
<text x="129.5" y="41.8">22</text>
<text x="129.5" y="39.2">23</text>
<text x="129.5" y="36.7">24</text>
<text x="97.7" y="46.9">10</text>
<text x="98.3" y="44.3">9</text>
<text x="129.5" y="46.9">20</text>
<text x="129.5" y="44.3">21</text>
<text x="97.7" y="49.4">11</text>
<text x="97.7" y="51.9">12</text>
<text x="129.5" y="51.9">18</text>
<text x="129.5" y="49.4">19</text>
<text x="97.7" y="54.5">13</text>
<text x="97.7" y="57">14</text>
<text x="129.5" y="59.6">15</text>
<text x="129.5" y="57">16</text>
<text x="129.5" y="54.5">17</text>
<text x="201.2" y="55.7">1</text>
<text x="201.2" y="58.3">2</text>
<text x="253.3" y="58.3">1</text>
<text x="260.9" y="58.3">2</text>
<text x="201.2" y="60.8">3</text>
<text x="253.3" y="60.8">3</text>
<text x="260.9" y="60.8">4</text>
<text x="97.1" y="85">1</text>
<text x="97.1" y="87.5">2</text>
<text x="128.2" y="87.5">28</text>
<text x="128.2" y="85">29</text>
<text x="97.1" y="90">3</text>
<text x="97.1" y="92.6">4</text>
<text x="97.1" y="95.1">5</text>
<text x="128.2" y="95.1">25</text>
<text x="128.2" y="92.6">26</text>
<text x="128.2" y="90">27</text>
<text x="97.1" y="97.7">6</text>
<text x="97.1" y="100.2">7</text>
<text x="128.2" y="100.2">23</text>
<text x="128.2" y="97.7">24</text>
<text x="96.5" y="107.8">10</text>
<text x="97.1" y="102.7">8</text>
<text x="97.1" y="105.3">9</text>
<text x="128.2" y="107.8">20</text>
<text x="128.2" y="105.3">21</text>
<text x="128.2" y="102.7">22</text>
<text x="96.5" y="110.4">11</text>
<text x="96.5" y="112.9">12</text>
<text x="128.2" y="112.9">18</text>
<text x="128.2" y="110.4">19</text>
<text x="96.5" y="115.4">13</text>
<text x="96.5" y="118">14</text>
<text x="128.2" y="118">16</text>
<text x="128.2" y="115.4">17</text>
<text x="128.2" y="120.5">15</text>
<text x="98.3" y="144.6">1</text>
<text x="98.3" y="147.2">2</text>
<text x="98.3" y="149.7">3</text>
<text x="129.5" y="149.7">27</text>
<text x="129.5" y="147.2">28</text>
<text x="129.5" y="144.6">29</text>
<text x="98.3" y="152.3">4</text>
<text x="98.3" y="154.8">5</text>
<text x="129.5" y="154.8">25</text>
<text x="129.5" y="152.3">26</text>
<text x="98.3" y="157.3">6</text>
<text x="98.3" y="159.9">7</text>
<text x="129.5" y="159.9">23</text>
<text x="129.5" y="157.3">24</text>
<text x="97.7" y="167.5">10</text>
<text x="98.3" y="162.4">8</text>
<text x="98.3" y="165">9</text>
<text x="129.5" y="167.5">20</text>
<text x="129.5" y="165">21</text>
<text x="129.5" y="162.4">22</text>
<text x="97.7" y="170">11</text>
<text x="97.7" y="172.6">12</text>
<text x="129.5" y="172.6">18</text>
<text x="129.5" y="170">19</text>
<text x="97.7" y="175.1">13</text>
<text x="97.7" y="177.7">14</text>
<text x="129.5" y="177.7">16</text>
<text x="129.5" y="175.1">17</text>
<text x="129.5" y="180.2">15</text>
</g>
<g font-size="1.3" fill="#0f0f0f">
<text x="164.3" y="22.9" transform="rotate(-90 164.3 22.9)">3V3M1</text>
<text x="82.5" y="34.2">STEP1_A+ve</text>
<text x="184.1" y="35.4">STEP1_A-ve</text>
<text x="184.1" y="32.9">STEP1_A+ve</text>
<text x="207.8" y="32.9">STEP1_B+ve</text>
<text x="207.8" y="35.4">STEP1_B-ve</text>
<text x="238.7" y="35.4">STEP2_A-ve</text>
<text x="238.7" y="32.9">STEP2_A+ve</text>
<text x="265" y="35.4">STEP2_B-ve</text>
<text x="265" y="32.9">STEP2_B+ve</text>
<text x="82.5" y="39.2">STEP1_A-ve</text>
<text x="82.5" y="41.8">STEP1_B-ve</text>
<text x="82.5" y="46.9">STEP1_B+ve</text>
<text x="56.5" y="53.2">3V3M1</text>
<text x="164.3" y="51.9">M1FAULT</text>
<text x="145.3" y="59.6">3V3M1</text>
<text x="187.9" y="55.8">M1FAULT</text>
<text x="187.9" y="58.3">M2FAULT</text>
<text x="238.7" y="58.3">STEP3_A+ve</text>
<text x="265" y="58.3">STEP3_B+ve</text>
<text x="187.9" y="60.8">M3FAULT</text>
<text x="238.7" y="60.8">STEP3_A-ve</text>
<text x="265" y="60.8">STEP3_B-ve</text>
<text x="163.7" y="83.9" transform="rotate(-90 163.7 83.9)">3V3M2</text>
<text x="81.3" y="95.1">STEP2_A+ve</text>
<text x="81.3" y="100.2">STEP2_A-ve</text>
<text x="81.3" y="107.8">STEP2_B+ve</text>
<text x="81.3" y="102.7">STEP2_B-ve</text>
<text x="164.3" y="112.9">M2FAULT</text>
<text x="55.9" y="114.2">3V3M2</text>
<text x="144.7" y="120.5">3V3M2</text>
<text x="165" y="143.6" transform="rotate(-90 165 143.6)">3V3M3</text>
<text x="82.5" y="154.8">STEP3_A+ve</text>
<text x="82.5" y="159.9">STEP3_A-ve</text>
<text x="82.5" y="162.4">STEP3_B-ve</text>
<text x="82.5" y="167.5">STEP3_B+ve</text>
<text x="57.1" y="173.9">3V3M3</text>
<text x="164.3" y="172.6">M3FAULT</text>
<text x="146" y="180.2">3V3M3</text>
</g>
<g font-size="1.3" fill="#0000c2">
<text x="208.5" y="21">Headers for motor phases and motor fault LED's</text>
<text x="214" y="87.3">Motor drivers bulk capacitance</text>
<text x="179" y="136.1">Notes:</text>
<text x="179" y="138.1">1. nFAULT is open drain, so fault LED's on panel to be connected between +5V and MxFAULT</text>
<text x="179" y="140.2">header pin.</text>
<text x="179" y="142.2">2. TODO - check that nFault LED setup will work as intended using breadboard setup.</text>
</g>
<g font-size="1.3" fill="#989898">
<text x="156.8" y="32.7">R3</text>
<text x="160.6" y="32.7">0Ω</text>
<text x="156.8" y="39.1">R5</text>
<text x="160.6" y="39.1">0Ω</text>
<text x="154.9" y="93.7">R10</text>
<text x="160" y="93.7">0Ω</text>
<text x="154.9" y="100">R12</text>
<text x="160" y="100">0Ω</text>
<text x="156.2" y="153.4">R17</text>
<text x="161.3" y="153.4">0Ω</text>
<text x="156.2" y="159.7">R19</text>
<text x="161.3" y="159.7">0Ω</text>
</g>
<g font-size="1" fill="#a90000">
<text x="63.3" y="55.9" transform="rotate(-90 63.3 55.9)">1</text>
<text x="65.7" y="58.2">2</text>
<text x="63.3" y="62.1" transform="rotate(-90 63.3 62.1)">3</text>
<text x="63.3" y="116.9" transform="rotate(-90 63.3 116.9)">1</text>
<text x="65.7" y="119.2">2</text>
<text x="63.3" y="123" transform="rotate(-90 63.3 123)">3</text>
<text x="64.6" y="176.6" transform="rotate(-90 64.6 176.6)">1</text>
<text x="67" y="178.9">2</text>
<text x="64.6" y="182.7" transform="rotate(-90 64.6 182.7)">3</text>
</g>
</svg>
